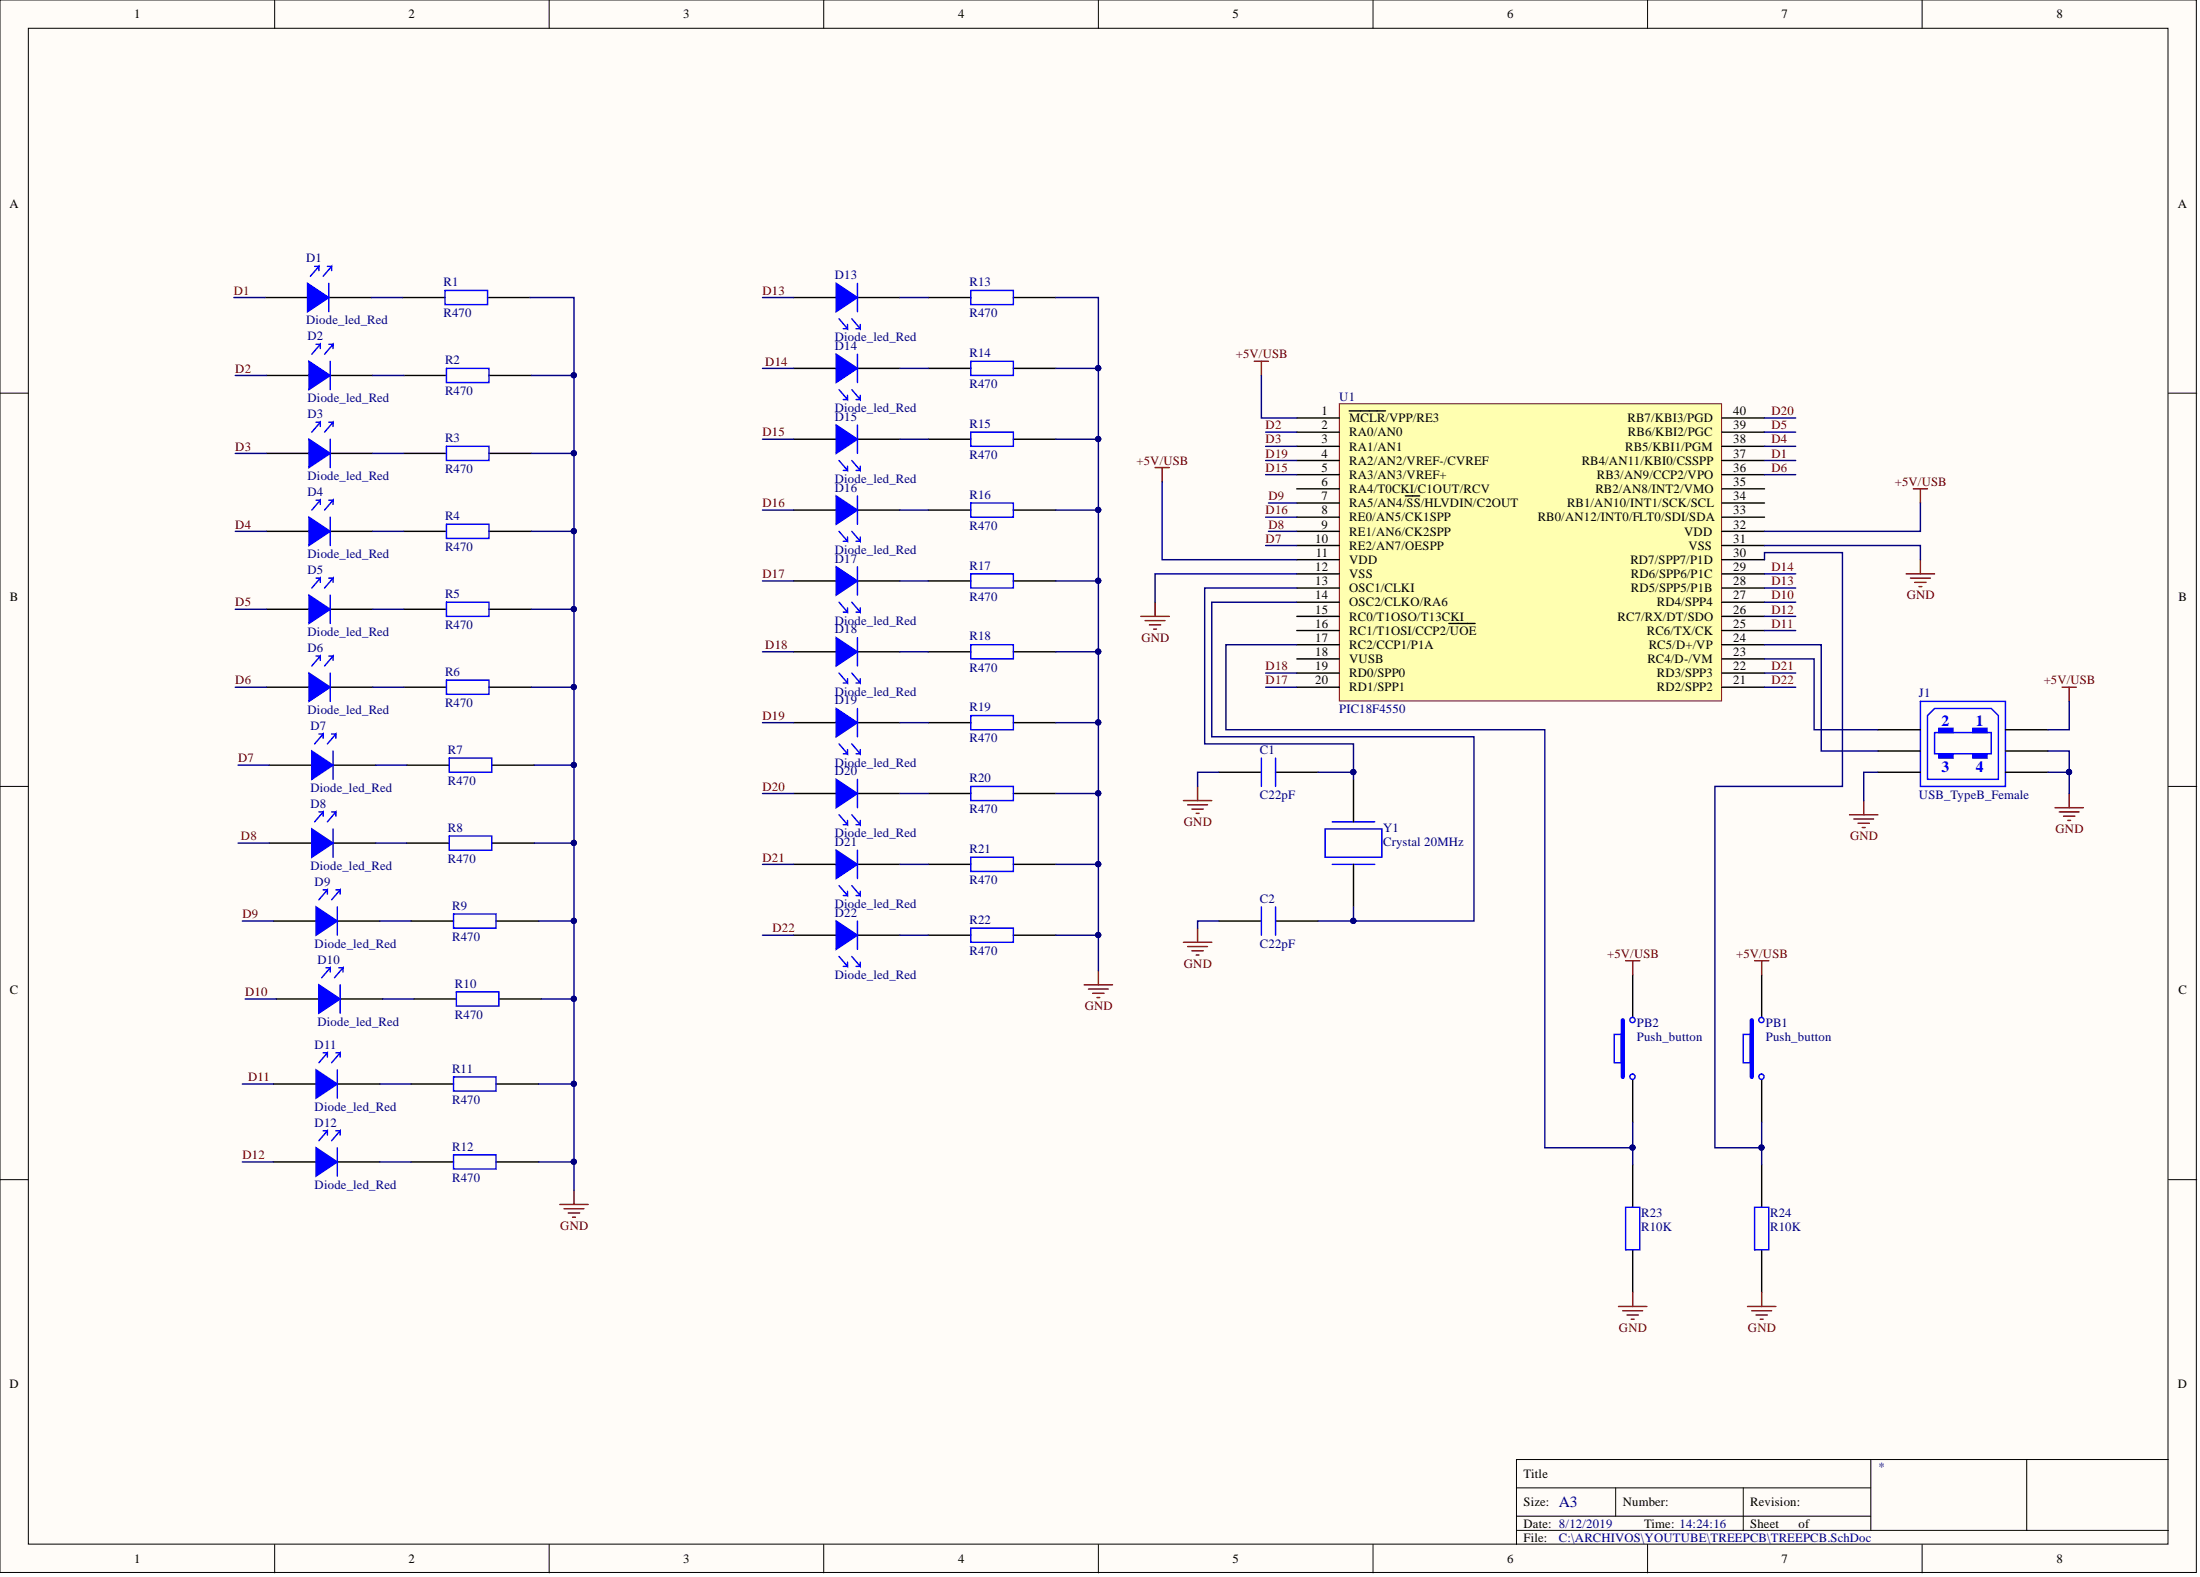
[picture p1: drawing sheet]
<svg xmlns="http://www.w3.org/2000/svg" width="393mm" height="282mm" viewBox="0 0 393 282" stroke-linecap="round" stroke-linejoin="round" font-family="sans-serif">
<g fill="#fffcf8" stroke="#000" stroke-width=".18">
<path d="M0 0h392.7v281.1h-392.7z"/>
<path d="M5.1 5.1h382.5v270.9h-382.5z"/>
</g>
<g fill="none" stroke="#000" stroke-width=".18">
<path d="M49.1 0v5.1M98.2 0v5.1M147.3 0v5.1M196.4 0v5.1M245.5 0v5.1M294.6 0v5.1M343.7 0v5.1M0 70.3h5.1M387.7 70.3h5.1M0 140.6h5.1M387.7 140.6h5.1M0 210.8h5.1"/>
<path d="M387.7 210.8h5.1M49.1 276.1v5M98.2 276.1v5M147.3 276.1v5M196.4 276.1v5M245.5 276.1v5M271.1 265.9h63.4M271.1 273.5h116.6M271.1 271h63.4M288.9 265.9v5.1M294.6 276.1v5M311.7 265.9v7.6"/>
<path d="M334.5 260.9v12.6M343.7 276.1v5M362.4 260.9h-91.3v15.2M387.7 260.9h-25.3v12.6"/>
</g>
<path d="M47.4 53.2h7.6M58.8 53.2h7.6" fill="none" stroke="#000" stroke-width=".25"/>
<path d="M58.8 50.6v5.1" fill="none" stroke="#00f" stroke-width=".25"/>
<path d="M55 50.6l3.8 2.6-3.8 2.5z" fill="#00f"/>
<path d="M55 50.6l3.8 2.6-3.8 2.5zM56.3 47.6h.7M57 48.4v-.8l-1.5 1.8M58.5 47.6h.8M59.3 48.4v-.8l-1.5 1.8M79.6 51.9h7.6v2.5h-7.6zM59 64.6v5" fill="none" stroke="#00f" stroke-width=".25"/>
<path d="M72 53.2h7.6M87.2 53.2h7.6M47.6 67.1h7.6M59 67.1h7.6" fill="none" stroke="#000" stroke-width=".25"/>
<path d="M55.2 64.6l3.8 2.5-3.8 2.5z" fill="#00f"/>
<path d="M55.2 64.6l3.8 2.5-3.8 2.5zM56.5 61.5h.8M57.3 62.3v-.8l-1.6 1.8M58.8 61.5h.7M59 78.5v5.1M59.5 62.3v-.8l-1.5 1.8M79.8 65.8h7.6v2.6h-7.6z" fill="none" stroke="#00f" stroke-width=".25"/>
<path d="M72.2 67.1h7.6M87.4 67.1h7.6M47.6 81h7.6M59 81h7.6" fill="none" stroke="#000" stroke-width=".25"/>
<path d="M55.2 78.5l3.8 2.5-3.8 2.6z" fill="#00f"/>
<path d="M55.2 78.5l3.8 2.5-3.8 2.6zM56.5 75.5h.8M57.3 76.2v-.7l-1.6 1.7M58.8 75.5h.7M59.5 76.2v-.7l-1.5 1.7M79.8 79.8h7.6v2.5h-7.6zM59 92.4v5.1" fill="none" stroke="#00f" stroke-width=".25"/>
<path d="M47.6 95h7.6M59 95h7.6M72.2 81h7.6M87.4 81h7.6" fill="none" stroke="#000" stroke-width=".25"/>
<path d="M55.2 92.4l3.8 2.6-3.8 2.5z" fill="#00f"/>
<path d="M55.2 92.4l3.8 2.6-3.8 2.5zM56.5 89.4h.8M57.3 90.2v-.8l-1.6 1.8M58.8 89.4h.7M59.5 90.2v-.8l-1.5 1.8M79.8 93.7h7.6v2.5h-7.6zM59 106.4v5" fill="none" stroke="#00f" stroke-width=".25"/>
<path d="M72.2 95h7.6M87.4 95h7.6M47.6 108.9h7.6M59 108.9h7.6" fill="none" stroke="#000" stroke-width=".25"/>
<path d="M55.2 106.4l3.8 2.5-3.8 2.5z" fill="#00f"/>
<path d="M55.2 106.4l3.8 2.5-3.8 2.5zM56.5 103.3h.8M57.3 104.1v-.8l-1.6 1.8M58.8 103.3h.7M59.5 104.1v-.8l-1.5 1.8M79.8 107.6h7.6v2.6h-7.6zM59 120.3v5.1" fill="none" stroke="#00f" stroke-width=".25"/>
<path d="M72.2 108.9h7.6M87.4 108.9h7.6M47.6 122.8h7.6M59 122.8h7.6" fill="none" stroke="#000" stroke-width=".25"/>
<path d="M55.2 120.3l3.8 2.5-3.8 2.6z" fill="#00f"/>
<path d="M56.5 117.3h.8M57.3 118v-.7l-1.6 1.7M58.8 117.3h.7M59.5 118v-.7l-1.5 1.7M55.2 120.3l3.8 2.5-3.8 2.6zM59.5 134.2v5.1M79.8 121.6h7.6v2.5h-7.6z" fill="none" stroke="#00f" stroke-width=".25"/>
<path d="M48.1 136.8h7.6M59.5 136.8h7.7M72.2 122.8h7.6M87.4 122.8h7.6" fill="none" stroke="#000" stroke-width=".25"/>
<path d="M55.7 134.2l3.8 2.6-3.8 2.5z" fill="#00f"/>
<path d="M55.7 134.2l3.8 2.6-3.8 2.5zM57 131.2h.8M57.8 132v-.8l-1.5 1.8M59.3 131.2h.8M60.1 132v-.8l-1.6 1.8M80.3 135.5h7.6v2.5h-7.6zM59.5 148.2v5" fill="none" stroke="#00f" stroke-width=".25"/>
<path d="M72.7 136.8h7.6M87.9 136.8h7.6M48.1 150.7h7.6M59.5 150.7h7.7" fill="none" stroke="#000" stroke-width=".25"/>
<path d="M55.7 148.2l3.8 2.5-3.8 2.5z" fill="#00f"/>
<path d="M55.7 148.2l3.8 2.5-3.8 2.5zM57 145.1h.8M57.8 145.9v-.8l-1.5 1.8M59.3 145.1h.8M60.1 145.9v-.8l-1.6 1.8M80.3 149.4h7.6v2.6h-7.6zM60.3 162.1v5.1" fill="none" stroke="#00f" stroke-width=".25"/>
<path d="M72.7 150.7h7.6M87.9 150.7h7.6M48.9 164.6h7.6M60.3 164.6h7.6" fill="none" stroke="#000" stroke-width=".25"/>
<path d="M56.5 162.1l3.8 2.5-3.8 2.6z" fill="#00f"/>
<path d="M57.8 159.1h.7M58.5 159.8v-.7l-1.5 1.7M60.1 159.1h.7M60.8 159.8v-.7l-1.5 1.7M56.5 162.1l3.8 2.5-3.8 2.6zM60.8 176v5.1M81.1 163.4h7.6v2.5h-7.6z" fill="none" stroke="#00f" stroke-width=".25"/>
<path d="M49.4 178.6h7.6M60.8 178.6h7.6M73.5 164.6h7.6M88.7 164.6h7.6" fill="none" stroke="#000" stroke-width=".25"/>
<path d="M57 176l3.8 2.6-3.8 2.5z" fill="#00f"/>
<path d="M57 176l3.8 2.6-3.8 2.5zM58.3 173h.7M59 173.7v-.7l-1.5 1.8M60.6 173h.7M61.3 173.7v-.7l-1.5 1.8M81.6 177.3h7.6v2.5h-7.6zM60.3 191.2v5.1" fill="none" stroke="#00f" stroke-width=".25"/>
<path d="M74 178.6h7.6M89.2 178.6h7.6M48.9 193.8h7.6M60.3 193.8h7.6" fill="none" stroke="#000" stroke-width=".25"/>
<path d="M56.5 191.2l3.8 2.6-3.8 2.5z" fill="#00f"/>
<path d="M56.5 191.2l3.8 2.6-3.8 2.5zM57.8 188.2h.7M58.5 188.9v-.7l-1.5 1.8M60.1 188.2h.7M60.8 188.9v-.7l-1.5 1.8M81.1 192.5h7.6v2.5h-7.6zM60.3 205.2v5" fill="none" stroke="#00f" stroke-width=".25"/>
<path d="M73.5 193.8h7.6M88.7 193.8h7.6M48.9 207.7h7.6M60.3 207.7h7.6" fill="none" stroke="#000" stroke-width=".25"/>
<path d="M56.5 205.2l3.8 2.5-3.8 2.5z" fill="#00f"/>
<path d="M153.3 50.6v5.1M56.5 205.2l3.8 2.5-3.8 2.5zM57.8 202.1h.7M58.5 202.9v-.8l-1.5 1.8M60.1 202.1h.7M60.8 202.9v-.8l-1.5 1.8M81.1 206.4h7.6v2.5h-7.6z" fill="none" stroke="#00f" stroke-width=".25"/>
<path d="M141.9 53.2h7.6M153.3 53.2h7.6M73.5 207.7h7.6M88.7 207.7h7.6" fill="none" stroke="#000" stroke-width=".25"/>
<path d="M149.5 50.6l3.8 2.6-3.8 2.5z" fill="#00f"/>
<path d="M149.5 50.6l3.8 2.6-3.8 2.5zM150 57l1.5 1.8v-.8M150.8 58.8h.7M152.3 57l1.5 1.8v-.8M153.1 58.8h.7M173.6 51.9h7.6v2.5h-7.6zM153.3 63.3v5.1" fill="none" stroke="#00f" stroke-width=".25"/>
<path d="M166 53.2h7.6M181.2 53.2h7.6M141.9 65.8h7.6M153.3 65.8h7.6" fill="none" stroke="#000" stroke-width=".25"/>
<path d="M149.5 63.3l3.8 2.5-3.8 2.6z" fill="#00f"/>
<path d="M149.5 63.3l3.8 2.5-3.8 2.6zM150 69.6l1.5 1.8v-.7M150.8 71.4h.7M152.3 69.6l1.5 1.8v-.7M153.1 71.4h.7M153.3 76v5M173.6 64.6h7.6v2.5h-7.6z" fill="none" stroke="#00f" stroke-width=".25"/>
<path d="M141.9 78.5h7.6M153.3 78.5h7.6M166 65.8h7.6M181.2 65.8h7.6" fill="none" stroke="#000" stroke-width=".25"/>
<path d="M149.5 76l3.8 2.5-3.8 2.5z" fill="#00f"/>
<path d="M149.5 76l3.8 2.5-3.8 2.5zM173.6 77.2h7.6v2.6h-7.6zM150 82.3l1.5 1.8v-.8M150.8 84.1h.7M152.3 82.3l1.5 1.8v-.8M153.1 84.1h.7M153.3 88.6v5.1" fill="none" stroke="#00f" stroke-width=".25"/>
<path d="M166 78.5h7.6M181.2 78.5h7.6M141.9 91.2h7.6M153.3 91.2h7.6" fill="none" stroke="#000" stroke-width=".25"/>
<path d="M149.5 88.6l3.8 2.6-3.8 2.5z" fill="#00f"/>
<path d="M149.5 88.6l3.8 2.6-3.8 2.5zM150 95l1.5 1.7v-.7M150.8 96.7h.7M152.3 95l1.5 1.7v-.7M153.1 96.7h.7M173.6 89.9h7.6v2.5h-7.6zM153.3 101.3v5.1" fill="none" stroke="#00f" stroke-width=".25"/>
<path d="M166 91.2h7.6M181.2 91.2h7.6M141.9 103.8h7.6M153.3 103.8h7.6" fill="none" stroke="#000" stroke-width=".25"/>
<path d="M149.5 101.3l3.8 2.5-3.8 2.6z" fill="#00f"/>
<path d="M149.5 101.3l3.8 2.5-3.8 2.6zM150 107.6l1.5 1.8v-.8M150.8 109.4h.7M152.3 107.6l1.5 1.8v-.8M153.1 109.4h.7M153.3 114v5M173.6 102.6h7.6v2.5h-7.6z" fill="none" stroke="#00f" stroke-width=".25"/>
<path d="M141.9 116.5h7.6M153.3 116.5h7.6M166 103.8h7.6M181.2 103.8h7.6" fill="none" stroke="#000" stroke-width=".25"/>
<path d="M149.5 114l3.8 2.5-3.8 2.5z" fill="#00f"/>
<path d="M149.5 114l3.8 2.5-3.8 2.5zM173.6 115.2h7.6v2.6h-7.6zM150 120.3l1.5 1.8v-.8M150.8 122.1h.7M152.3 120.3l1.5 1.8v-.8M153.1 122.1h.7M153.3 126.6v5.1" fill="none" stroke="#00f" stroke-width=".25"/>
<path d="M166 116.5h7.6M181.2 116.5h7.6M141.9 129.2h7.6M153.3 129.2h7.6" fill="none" stroke="#000" stroke-width=".25"/>
<path d="M149.5 126.6l3.8 2.6-3.8 2.5z" fill="#00f"/>
<path d="M149.5 126.6l3.8 2.6-3.8 2.5zM150 133l1.5 1.7v-.7M150.8 134.7h.7M152.3 133l1.5 1.7v-.7M153.1 134.7h.7M153.3 139.3v5.1M173.6 127.9h7.6v2.5h-7.6z" fill="none" stroke="#00f" stroke-width=".25"/>
<path d="M166 129.2h7.6M181.2 129.2h7.6M141.9 141.8h7.6M153.3 141.8h7.6" fill="none" stroke="#000" stroke-width=".25"/>
<path d="M149.5 139.3l3.8 2.5-3.8 2.6z" fill="#00f"/>
<path d="M149.5 139.3l3.8 2.5-3.8 2.6zM150 145.6l1.5 1.8v-.8M150.8 147.4h.7M152.3 145.6l1.5 1.8v-.8M153.1 147.4h.7M153.3 152v5M173.6 140.6h7.6v2.5h-7.6z" fill="none" stroke="#00f" stroke-width=".25"/>
<path d="M141.9 154.5h7.6M153.3 154.5h7.6M166 141.8h7.6M181.2 141.8h7.6" fill="none" stroke="#000" stroke-width=".25"/>
<path d="M149.5 152l3.8 2.5-3.8 2.5z" fill="#00f"/>
<path d="M149.5 152l3.8 2.5-3.8 2.5zM150 158.3l1.5 1.8v-.8M152.3 158.3l1.5 1.8v-.8M173.6 153.2h7.6v2.6h-7.6zM150.8 160.1h.7M153.1 160.1h.7M153.3 164.6v5.1" fill="none" stroke="#00f" stroke-width=".25"/>
<path d="M166 154.5h7.6M181.2 154.5h7.6M141.9 167.2h7.6M153.3 167.2h7.6" fill="none" stroke="#000" stroke-width=".25"/>
<path d="M149.5 164.6l3.8 2.6-3.8 2.5z" fill="#00f"/>
<path d="M149.5 164.6l3.8 2.6-3.8 2.5zM150 171l1.5 1.7v-.7M150.8 172.7h.7M152.3 171l1.5 1.7v-.7M153.1 172.7h.7M173.6 165.9h7.6v2.5h-7.6z" fill="none" stroke="#00f" stroke-width=".25"/>
<path d="M166 167.2h7.6M181.2 167.2h7.6" fill="none" stroke="#000" stroke-width=".25"/>
<path d="M239.5 72.2h68.3v53.1h-68.3z" fill="#ffffb0" stroke="#800000" stroke-width=".18"/>
<g fill="none" stroke="#000" stroke-width=".25">
<path d="M231.9 74.7h7.6M231.9 77.2h7.6M231.9 79.8h7.6M241.2 73.4h6.5M307.9 74.7h7.6M307.9 77.2h7.6M307.9 79.8h7.6M231.9 82.3h7.6M231.9 84.8h7.6M231.9 87.4h7.6M231.9 89.9h7.6M231.9 92.4h7.6"/>
<path d="M231.9 95h7.6M231.9 97.5h7.6M251.3 88.6h2.5M307.9 82.3h7.6M307.9 84.8h7.6M307.9 87.4h7.6M307.9 89.9h7.6M307.9 92.4h7.6M307.9 95h7.6M307.9 97.5h7.6M231.9 100h7.6M231.9 102.6h7.6"/>
<path d="M231.9 105.1h7.6M231.9 107.6h7.6M231.9 110.2h7.6M231.9 112.7h7.6M231.9 115.2h7.6M231.9 117.8h7.6M259.1 111.4h4.6M307.9 100h7.6M307.9 102.6h7.6M307.9 105.1h7.6M307.9 107.6h7.6M307.9 110.2h7.6"/>
<path d="M307.9 112.7h7.6M307.9 115.2h7.6M307.9 117.8h7.6M231.9 120.3h7.6M231.9 122.8h7.6M307.9 120.3h7.6M307.9 122.8h7.6"/>
</g>
<path d="M343.4 125.4h15.2v15.2h-15.2zM344.6 127.9l1.3-1.3h10.1l1.3 1.3v11.4h-12.7zM345.9 130.9h10.1v3.8h-10.1z" fill="none" stroke="#00f" stroke-width=".25"/>
<path d="M346.7 130.2h2.5v.7h-2.5z" fill-rule="evenodd" fill="#00f"/>
<path d="M346.7 130.2h2.5v.7h-2.5z" fill="none" stroke="#00f" stroke-width=".25"/>
<path d="M352.7 130.2h2.6v.7h-2.6z" fill-rule="evenodd" fill="#00f"/>
<path d="M352.7 130.2h2.6v.7h-2.6z" fill="none" stroke="#00f" stroke-width=".25"/>
<path d="M346.7 134.7h2.5v.8h-2.5z" fill-rule="evenodd" fill="#00f"/>
<path d="M346.7 134.7h2.5v.8h-2.5z" fill="none" stroke="#00f" stroke-width=".25"/>
<path d="M352.7 134.7h2.6v.8h-2.6z" fill-rule="evenodd" fill="#00f"/>
<g fill="none" stroke="#00f" stroke-width=".25">
<path d="M225.5 135.5v5.1M228.1 135.5v5.1M352.7 134.7h2.6v.8h-2.6zM236.9 148.2h10.2v5h-10.2zM238.2 146.9h7.6M238.2 154.5h7.6M225.5 162.1v5.1M228.1 162.1v5.1M288.6 184.9h1.3v5.1h-1.3zM311.7 184.9h1.2v5.1h-1.2zM290.6 215.8h2.6v7.6h-2.6zM313.7 215.8h2.5v7.6h-2.5z"/>
<circle cx="291.9" cy="192.4" r=".47"/>
<circle cx="291.9" cy="182.3" r=".47"/>
<circle cx="314.9" cy="192.4" r=".47"/>
<circle cx="314.9" cy="182.3" r=".47"/>
</g>
<g fill="none" stroke="#000" stroke-width=".25">
<path d="M217.9 138h7.6M228.1 138h7.6M242 139.3v7.6M335.8 130.4h7.6M335.8 134.2h7.6M335.8 138h7.6M358.6 130.4h7.6M358.6 134.2h7.6M358.6 138h7.6M242 154.5v7.6M217.9 164.6h7.6M228.1 164.6h7.6"/>
<path d="M291.9 174.3v7.5M315 174.3v7.5M291.9 193v7.6M315 193v7.6M291.9 208.2v7.6M315 208.2v7.6M291.9 223.4v7.6M315 223.4v7.6"/>
</g>
<g fill="none" stroke="#800000" stroke-width=".25">
<path d="M224.3 64.6h2.5M225.5 64.6v2.5M206.5 83.6h2.6M207.8 83.6v2.5M342.1 87.4h2.5M343.4 87.4v2.5M204 110.2h5.1M204.7 110.9h3.6M205.5 111.7h2M206.3 112.4h.5M206.5 107.6v2.6M340.8 102.6h5.1"/>
<path d="M341.6 103.3h3.5M342.3 104.1h2.1M343.1 104.9h.5M343.4 100v2.6M368.7 122.8h2.5M370 122.8v2.6M211.6 143.1h5.1M212.3 143.9h3.6M213.1 144.6h2M213.9 145.4h.5M214.1 140.6v2.5M330.7 145.6h5.1"/>
<path d="M331.4 146.4h3.6M332.2 147.1h2M333 147.9h.5M333.2 143.1v2.5M367.4 144.4h5.1M368.2 145.1h3.5M368.9 145.9h2.1M369.7 146.6h.5M370 141.8v2.6M193.9 176h5M194.6 176.8h3.6M195.4 177.5h2"/>
<path d="M196.1 178.3h.5M196.4 173.5v2.5M211.6 168.4h5.1M212.3 169.2h3.6M213.1 169.9h2M213.9 170.7h.5M214.1 165.9v2.5M290.6 171.7h2.6M291.9 171.7v2.6M313.7 171.7h2.5M315 171.7v2.6M100.1 215.3h5.1"/>
<path d="M100.9 216h3.5M101.6 216.8h2M102.4 217.6h.5M102.6 212.7v2.6M289.4 233.5h5.1M290.1 234.3h3.6M290.9 235h2M291.7 235.8h.5M291.9 231v2.5M312.4 233.5h5.1M313.2 234.3h3.5M314 235h2"/>
<path d="M314.7 235.8h.5M315 231v2.5"/>
</g>
<path d="M290.1 182.4v10.1M313.2 182.4v10.1" fill="none" stroke="#00f" stroke-width=".76"/>
<g fill="none" stroke="#000080" stroke-width=".25">
<path d="M41.8 53.2h5.6M66.4 53.2h5.6M94.8 53.2h7.8v159.5M136.3 53.2h5.6M160.9 53.2h5.1M188.8 53.2h7.6v120.3M42.1 67.1h5.5M66.6 67.1h5.6M95 67.1h7.6M136.3 65.8h5.6M136.3 78.5h5.6M160.9 65.8h5.1"/>
<path d="M160.9 78.5h5.1M188.8 65.8h7.6M188.8 78.5h7.6M225.5 67.1v7.6h6.4M226.3 79.8h5.6M226.3 77.2h5.6M315.5 79.8h5.6M315.5 77.2h5.6M315.5 74.7h5.6M42.1 81h5.5M42.1 95h5.5M66.6 81h5.6"/>
<path d="M66.6 95h5.6M95 81h7.6M95 95h7.6M136.3 91.2h5.6M160.9 91.2h5.1M188.8 91.2h7.6M207.8 86.1v13.9h24.1M226.3 97.5h5.6M226.3 92.4h5.6M226.3 84.8h5.6M226.3 82.3h5.6M226.8 95h5.1"/>
<path d="M226.8 89.9h5.1M315.5 97.5h27.9v2.5M315.5 84.8h5.6M315.5 82.3h5.6M343.4 89.9v5.1h-27.9M42.1 108.9h5.5M66.6 108.9h5.6M95 108.9h7.6M136.3 103.8h5.6M136.3 116.5h5.6M160.9 103.8h5.1M160.9 116.5h5.1"/>
<path d="M188.8 103.8h7.6M188.8 116.5h7.6M231.9 105.1h-16.5v27.9h26.6v5M231.9 107.6h-15.2v24.1h46.8v32.9h-21.5M231.9 102.6h-25.4v5M231.9 115.2h-12.7v15.2h57v74.8h15.7M315.5 117.8h8.9v12.6h11.4M315.5 115.2h10.1v19h10.2M315.5 100v-1.2h13.9v41.8h-22.8v64.6h8.4M315.5 112.7h5.6M315.5 110.2h5.6M315.5 107.6h5.6"/>
<path d="M315.5 105.1h5.6M315.5 102.6h5.6M42.1 122.8h5.5M42.6 136.8h5.5M66.6 122.8h5.6M67.2 136.8h5.5M95 122.8h7.6M95.5 136.8h7.1M136.3 129.2h5.6M160.9 129.2h5.1M188.8 129.2h7.6M217.9 138h-3.8v2.6"/>
<path d="M226.3 122.8h5.6M226.3 120.3h5.6M235.7 138h6.3v1.3M315.5 122.8h5.6M315.5 120.3h5.6M335.8 138h-2.6v5.1M366.2 138h3.8v3.8M366.2 134.2h3.8v3.8M370 125.4v5h-3.8M42.6 150.7h5.5M67.2 150.7h5.5M95.5 150.7h7.1"/>
<path d="M136.3 141.8h5.6M136.3 154.5h5.6M160.9 141.8h5.1M160.9 154.5h5.1M188.8 141.8h7.6M188.8 154.5h7.6M43.3 164.6h5.6M43.8 178.6h5.6M67.9 164.6h5.6M68.4 178.6h5.6M96.3 164.6h6.3M96.8 178.6h5.8"/>
<path d="M136.3 167.2h5.6M160.9 167.2h5.1M188.8 167.2h7.6M217.9 164.6h-3.8v1.3M242 162.1v2.5h-6.3M43.3 193.8h5.6M67.9 193.8h5.6M96.3 193.8h6.3M43.3 207.7h5.6M67.9 207.7h5.6M96.3 207.7h6.3M291.9 200.6v7.6"/>
<path d="M315 200.6v7.6"/>
</g>
<g fill="#000080" stroke="#000080" stroke-width=".18">
<circle cx="102.6" cy="67.1" r=".47"/>
<circle cx="102.6" cy="81" r=".47"/>
<circle cx="102.6" cy="94.9" r=".47"/>
<circle cx="102.6" cy="108.9" r=".47"/>
<circle cx="102.6" cy="122.8" r=".47"/>
<circle cx="102.6" cy="136.7" r=".47"/>
<circle cx="102.6" cy="150.7" r=".47"/>
<circle cx="102.6" cy="164.6" r=".47"/>
<circle cx="102.6" cy="178.5" r=".47"/>
<circle cx="102.6" cy="193.7" r=".47"/>
<circle cx="102.6" cy="207.6" r=".47"/>
<circle cx="196.3" cy="65.8" r=".47"/>
<circle cx="196.3" cy="78.5" r=".47"/>
<circle cx="196.3" cy="91.1" r=".47"/>
<circle cx="196.3" cy="103.8" r=".47"/>
<circle cx="196.3" cy="116.5" r=".47"/>
<circle cx="196.3" cy="129.1" r=".47"/>
<circle cx="196.3" cy="141.8" r=".47"/>
<circle cx="196.3" cy="154.5" r=".47"/>
<circle cx="196.3" cy="167.1" r=".47"/>
<circle cx="369.9" cy="138" r=".47"/>
<circle cx="242" cy="138" r=".47"/>
<circle cx="242" cy="164.6" r=".47"/>
<circle cx="314.9" cy="205.1" r=".47"/>
<circle cx="291.9" cy="205.1" r=".47"/>
</g>
<g font-size="2.8" fill="#00f">
<text x="347.2" y="129.8">2</text>
<text x="353.2" y="129.8">1</text>
<text x="347.2" y="137.9">3</text>
<text x="353.2" y="137.9">4</text>
</g>
<text font-size="2.8" fill="#000080" x="278.7" y="269.4">A3</text>
<g font-size="2.3">
<text x="24" y="3.3">1</text>
<text x="73.1" y="3.3">2</text>
<text x="122.1" y="3.3">3</text>
<text x="171.3" y="3.3">4</text>
<text x="220.4" y="3.3">5</text>
<text x="269.4" y="3.3">6</text>
<text x="318.5" y="3.3">7</text>
<text x="367.7" y="3.3">8</text>
<text x="1.7" y="37.1">A</text>
<text x="389.4" y="37.1">A</text>
<text x="236.3" y="74.2">1</text>
<text x="236.3" y="76.7">2</text>
<text x="241.2" y="75.5">MCLR/VPP/RE3</text>
<text x="291" y="75.5">RB7/KBI3/PGD</text>
<text x="309.9" y="76.7">39</text>
<text x="309.9" y="74.2">40</text>
<text x="236.3" y="79.3">3</text>
<text x="236.3" y="81.8">4</text>
<text x="241.2" y="78">RA0/AN0</text>
<text x="241.2" y="80.5">RA1/AN1</text>
<text x="241.2" y="83.1">RA2/AN2/VREF-/CVREF</text>
<text x="282.8" y="83.1">RB4/AN11/KBI0/CSSPP</text>
<text x="290.6" y="80.5">RB5/KBI1/PGM</text>
<text x="291.1" y="78">RB6/KBI2/PGC</text>
<text x="309.9" y="81.8">37</text>
<text x="309.9" y="79.3">38</text>
<text x="236.3" y="84.3">5</text>
<text x="236.3" y="86.9">6</text>
<text x="236.3" y="89.4">7</text>
<text x="241.2" y="85.6">RA3/AN3/VREF+</text>
<text x="241.2" y="88.1">RA4/T0CKI/C1OUT/RCV</text>
<text x="285.2" y="88.1">RB2/AN8/INT2/VMO</text>
<text x="285.5" y="85.6">RB3/AN9/CCP2/VPO</text>
<text x="309.9" y="89.4">34</text>
<text x="309.9" y="86.9">35</text>
<text x="309.9" y="84.3">36</text>
<text x="236.3" y="91.9">8</text>
<text x="236.3" y="94.5">9</text>
<text x="241.2" y="90.7">RA5/AN4/SS/HLVDIN/C2OUT</text>
<text x="241.2" y="93.2">RE0/AN5/CK1SPP</text>
<text x="241.2" y="95.7">RE1/AN6/CK2SPP</text>
<text x="274.9" y="93.2">RB0/AN12/INT0/FLT0/SDI/SDA</text>
<text x="280.2" y="90.7">RB1/AN10/INT1/SCK/SCL</text>
<text x="301.1" y="95.7">VDD</text>
<text x="309.9" y="94.5">32</text>
<text x="309.9" y="91.9">33</text>
<text x="235.2" y="97">10</text>
<text x="235.2" y="99.5">11</text>
<text x="241.2" y="98.3">RE2/AN7/OESPP</text>
<text x="241.2" y="100.8">VDD</text>
<text x="291.5" y="100.8">RD7/SPP7/P1D</text>
<text x="301.9" y="98.3">VSS</text>
<text x="309.9" y="99.5">30</text>
<text x="309.9" y="97">31</text>
<text x="1.8" y="107.5">B</text>
<text x="235.2" y="102.1">12</text>
<text x="235.2" y="104.6">13</text>
<text x="235.2" y="107.1">14</text>
<text x="241.2" y="103.3">VSS</text>
<text x="241.2" y="105.9">OSC1/CLKI</text>
<text x="291.6" y="105.9">RD5/SPP5/P1B</text>
<text x="291.6" y="103.3">RD6/SPP6/P1C</text>
<text x="309.9" y="107.1">27</text>
<text x="309.9" y="104.6">28</text>
<text x="309.9" y="102.1">29</text>
<text x="389.5" y="107.5">B</text>
<text x="235.2" y="109.7">15</text>
<text x="235.2" y="112.2">16</text>
<text x="241.2" y="108.4">OSC2/CLKO/RA6</text>
<text x="241.2" y="110.9">RC0/T1OSO/T13CKI</text>
<text x="241.2" y="113.5">RC1/T1OSI/CCP2/UOE</text>
<text x="289.2" y="110.9">RC7/RX/DT/SDO</text>
<text x="294.5" y="113.5">RC6/TX/CK</text>
<text x="296.2" y="108.4">RD4/SPP4</text>
<text x="309.9" y="112.2">25</text>
<text x="309.9" y="109.7">26</text>
<text x="235.2" y="114.7">17</text>
<text x="235.2" y="117.3">18</text>
<text x="235.2" y="119.8">19</text>
<text x="241.2" y="116">RC2/CCP1/P1A</text>
<text x="241.2" y="118.5">VUSB</text>
<text x="294.5" y="118.5">RC4/D-/VM</text>
<text x="294.8" y="116">RC5/D+/VP</text>
<text x="309.9" y="119.8">22</text>
<text x="309.9" y="117.3">23</text>
<text x="309.9" y="114.7">24</text>
<text x="235.2" y="122.3">20</text>
<text x="241.2" y="121.1">RD0/SPP0</text>
<text x="241.2" y="123.6">RD1/SPP1</text>
<text x="296.2" y="123.6">RD2/SPP2</text>
<text x="296.2" y="121.1">RD3/SPP3</text>
<text x="309.9" y="122.3">21</text>
<text x="1.8" y="177.7">C</text>
<text x="389.5" y="177.7">C</text>
<text x="1.7" y="248">D</text>
<text x="389.4" y="248">D</text>
<text x="272.4" y="264.2">Title</text>
<text x="272.4" y="269.2">Size:</text>
<text x="290.1" y="269.2">Number:</text>
<text x="312.9" y="269.2">Revision:</text>
<text x="272.4" y="273">Date: 8/12/2019</text>
<text x="272.4" y="275.6">File:</text>
<text x="293.9" y="273">Time: 14:24:16</text>
<text x="312.9" y="273">Sheet</text>
<text x="321.6" y="273">of</text>
<text x="24" y="279.4">1</text>
<text x="73.1" y="279.4">2</text>
<text x="122.1" y="279.4">3</text>
<text x="171.3" y="279.4">4</text>
<text x="220.4" y="279.4">5</text>
<text x="269.4" y="279.4">6</text>
<text x="318.5" y="279.4">7</text>
<text x="367.7" y="279.4">8</text>
</g>
<g font-size="2.3" fill="#000080">
<text x="54.7" y="46.8">D1</text>
<text x="79.3" y="51.2">R1</text>
<text x="149.3" y="49.9">D13</text>
<text x="173.3" y="51.2">R13</text>
<text x="54.7" y="58">Diode_led_Red</text>
<text x="79.3" y="56.7">R470</text>
<text x="173.3" y="56.7">R470</text>
<text x="55" y="60.8">D2</text>
<text x="79.6" y="65.1">R2</text>
<text x="149.3" y="61">Diode_led_Red</text>
<text x="149.3" y="62.6">D14</text>
<text x="173.3" y="63.8">R14</text>
<text x="55" y="71.9">Diode_led_Red</text>
<text x="79.6" y="70.7">R470</text>
<text x="173.3" y="69.4">R470</text>
<text x="239.5" y="71.7">U1</text>
<text x="55" y="74.7">D3</text>
<text x="149.3" y="73.7">Diode_led_Red</text>
<text x="149.3" y="75.2">D15</text>
<text x="173.3" y="76.5">R15</text>
<text x="79.6" y="79">R3</text>
<text x="173.3" y="82.1">R470</text>
<text x="55" y="85.9">Diode_led_Red</text>
<text x="55" y="88.6">D4</text>
<text x="79.6" y="84.6">R470</text>
<text x="149.3" y="86.4">Diode_led_Red</text>
<text x="149.3" y="87.9">D16</text>
<text x="173.3" y="89.1">R16</text>
<text x="79.6" y="92.9">R4</text>
<text x="173.3" y="94.7">R470</text>
<text x="55" y="99.8">Diode_led_Red</text>
<text x="79.6" y="98.5">R470</text>
<text x="149.3" y="99">Diode_led_Red</text>
<text x="149.3" y="100.5">D17</text>
<text x="173.3" y="101.8">R17</text>
<text x="55" y="102.6">D5</text>
<text x="79.6" y="106.9">R5</text>
<text x="173.3" y="107.4">R470</text>
<text x="55" y="113.7">Diode_led_Red</text>
<text x="79.6" y="112.4">R470</text>
<text x="149.3" y="111.7">Diode_led_Red</text>
<text x="149.3" y="113.2">D18</text>
<text x="55" y="116.5">D6</text>
<text x="173.3" y="114.5">R18</text>
<text x="79.6" y="120.8">R6</text>
<text x="149.3" y="124.4">Diode_led_Red</text>
<text x="149.3" y="125.9">D19</text>
<text x="173.3" y="120">R470</text>
<text x="343.1" y="124.6">J1</text>
<text x="55" y="127.6">Diode_led_Red</text>
<text x="55.5" y="130.4">D7</text>
<text x="79.6" y="126.4">R470</text>
<text x="173.3" y="127.1">R19</text>
<text x="239.5" y="127.4">PIC18F4550</text>
<text x="80.1" y="134.7">R7</text>
<text x="149.3" y="137">Diode_led_Red</text>
<text x="173.3" y="132.7">R470</text>
<text x="225.3" y="134.7">C1</text>
<text x="55.5" y="141.6">Diode_led_Red</text>
<text x="80.1" y="140.3">R470</text>
<text x="149.3" y="138.5">D20</text>
<text x="173.3" y="139.8">R20</text>
<text x="225.3" y="142.8">C22pF</text>
<text x="343.1" y="142.8">USB_TypeB_Female</text>
<text x="55.5" y="144.4">D8</text>
<text x="80.1" y="148.7">R8</text>
<text x="149.3" y="149.7">Diode_led_Red</text>
<text x="173.3" y="145.4">R470</text>
<text x="247.3" y="148.7">Y1</text>
<text x="55.5" y="155.5">Diode_led_Red</text>
<text x="80.1" y="154.2">R470</text>
<text x="149.3" y="151.2">D21</text>
<text x="173.3" y="152.5">R21</text>
<text x="247.3" y="151.2">Crystal 20MHz</text>
<text x="56.3" y="158.3">D9</text>
<text x="173.3" y="158">R470</text>
<text x="225.3" y="161.3">C2</text>
<text x="80.8" y="162.6">R9</text>
<text x="149.3" y="162.3">Diode_led_Red</text>
<text x="149.3" y="163.9">D22</text>
<text x="173.3" y="165.1">R22</text>
<text x="56.3" y="169.4">Diode_led_Red</text>
<text x="56.8" y="172.2">D10</text>
<text x="80.8" y="168.2">R470</text>
<text x="173.3" y="170.7">R470</text>
<text x="225.3" y="169.4">C22pF</text>
<text x="81.3" y="176.5">R10</text>
<text x="149.3" y="175">Diode_led_Red</text>
<text x="56.8" y="183.4">Diode_led_Red</text>
<text x="81.3" y="182.1">R470</text>
<text x="292.7" y="183.6">PB2</text>
<text x="315.7" y="183.6">PB1</text>
<text x="56.3" y="187.4">D11</text>
<text x="80.8" y="191.7">R11</text>
<text x="292.7" y="186.2">Push_button</text>
<text x="315.7" y="186.2">Push_button</text>
<text x="80.8" y="197.3">R470</text>
<text x="56.3" y="198.6">Diode_led_Red</text>
<text x="56.3" y="201.4">D12</text>
<text x="80.8" y="205.7">R12</text>
<text x="56.3" y="212.5">Diode_led_Red</text>
<text x="80.8" y="211.2">R470</text>
<text x="293.4" y="217.6">R23</text>
<text x="293.4" y="220.1">R10K</text>
<text x="316.5" y="217.6">R24</text>
<text x="316.5" y="220.1">R10K</text>
<text x="335.8" y="262.9">*</text>
<text x="278.7" y="275.6">C:\ARCHIVOS\YOUTUBE\TREEPCB\TREEPCB.SchDoc</text>
</g>
<g font-size="2.3" fill="#800000">
<text x="41.8" y="52.7">D1</text>
<text x="136.3" y="52.7">D13</text>
<text x="136.8" y="65.3">D14</text>
<text x="221" y="64.1">+5V/USB</text>
<text x="42.1" y="66.6">D2</text>
<text x="226.3" y="76.7">D2</text>
<text x="316.7" y="74.2">D20</text>
<text x="316.7" y="76.7">D5</text>
<text x="42.1" y="80.5">D3</text>
<text x="136.3" y="78">D15</text>
<text x="203.2" y="83.1">+5V/USB</text>
<text x="226.3" y="81.8">D19</text>
<text x="226.3" y="79.3">D3</text>
<text x="316.7" y="79.3">D4</text>
<text x="316.7" y="81.8">D1</text>
<text x="226.3" y="84.3">D15</text>
<text x="226.8" y="89.4">D9</text>
<text x="316.7" y="84.3">D6</text>
<text x="338.8" y="86.9">+5V/USB</text>
<text x="42.1" y="94.5">D4</text>
<text x="136.3" y="90.7">D16</text>
<text x="226.3" y="91.9">D16</text>
<text x="226.8" y="94.5">D8</text>
<text x="226.3" y="97">D7</text>
<text x="136.3" y="103.3">D17</text>
<text x="316.7" y="107.1">D10</text>
<text x="316.7" y="104.6">D13</text>
<text x="316.7" y="102.1">D14</text>
<text x="340.9" y="107.1">GND</text>
<text x="42.1" y="108.4">D5</text>
<text x="316.7" y="112.2">D11</text>
<text x="316.7" y="109.7">D12</text>
<text x="136.8" y="116">D18</text>
<text x="204.1" y="114.7">GND</text>
<text x="226.3" y="119.8">D18</text>
<text x="316.7" y="119.8">D21</text>
<text x="42.1" y="122.3">D6</text>
<text x="226.3" y="122.3">D17</text>
<text x="316.7" y="122.3">D22</text>
<text x="365.4" y="122.3">+5V/USB</text>
<text x="136.3" y="128.7">D19</text>
<text x="42.6" y="136.3">D7</text>
<text x="136.3" y="141.3">D20</text>
<text x="211.7" y="147.7">GND</text>
<text x="367.5" y="148.9">GND</text>
<text x="43.1" y="150.2">D8</text>
<text x="136.3" y="154">D21</text>
<text x="330.8" y="150.2">GND</text>
<text x="43.3" y="164.1">D9</text>
<text x="138.1" y="166.7">D22</text>
<text x="211.7" y="173">GND</text>
<text x="287.4" y="171.2">+5V/USB</text>
<text x="310.4" y="171.2">+5V/USB</text>
<text x="43.8" y="178">D10</text>
<text x="193.9" y="180.6">GND</text>
<text x="44.3" y="193.2">D11</text>
<text x="43.3" y="207.2">D12</text>
<text x="100.2" y="219.8">GND</text>
<text x="289.5" y="238.1">GND</text>
<text x="312.5" y="238.1">GND</text>
</g>
</svg>
